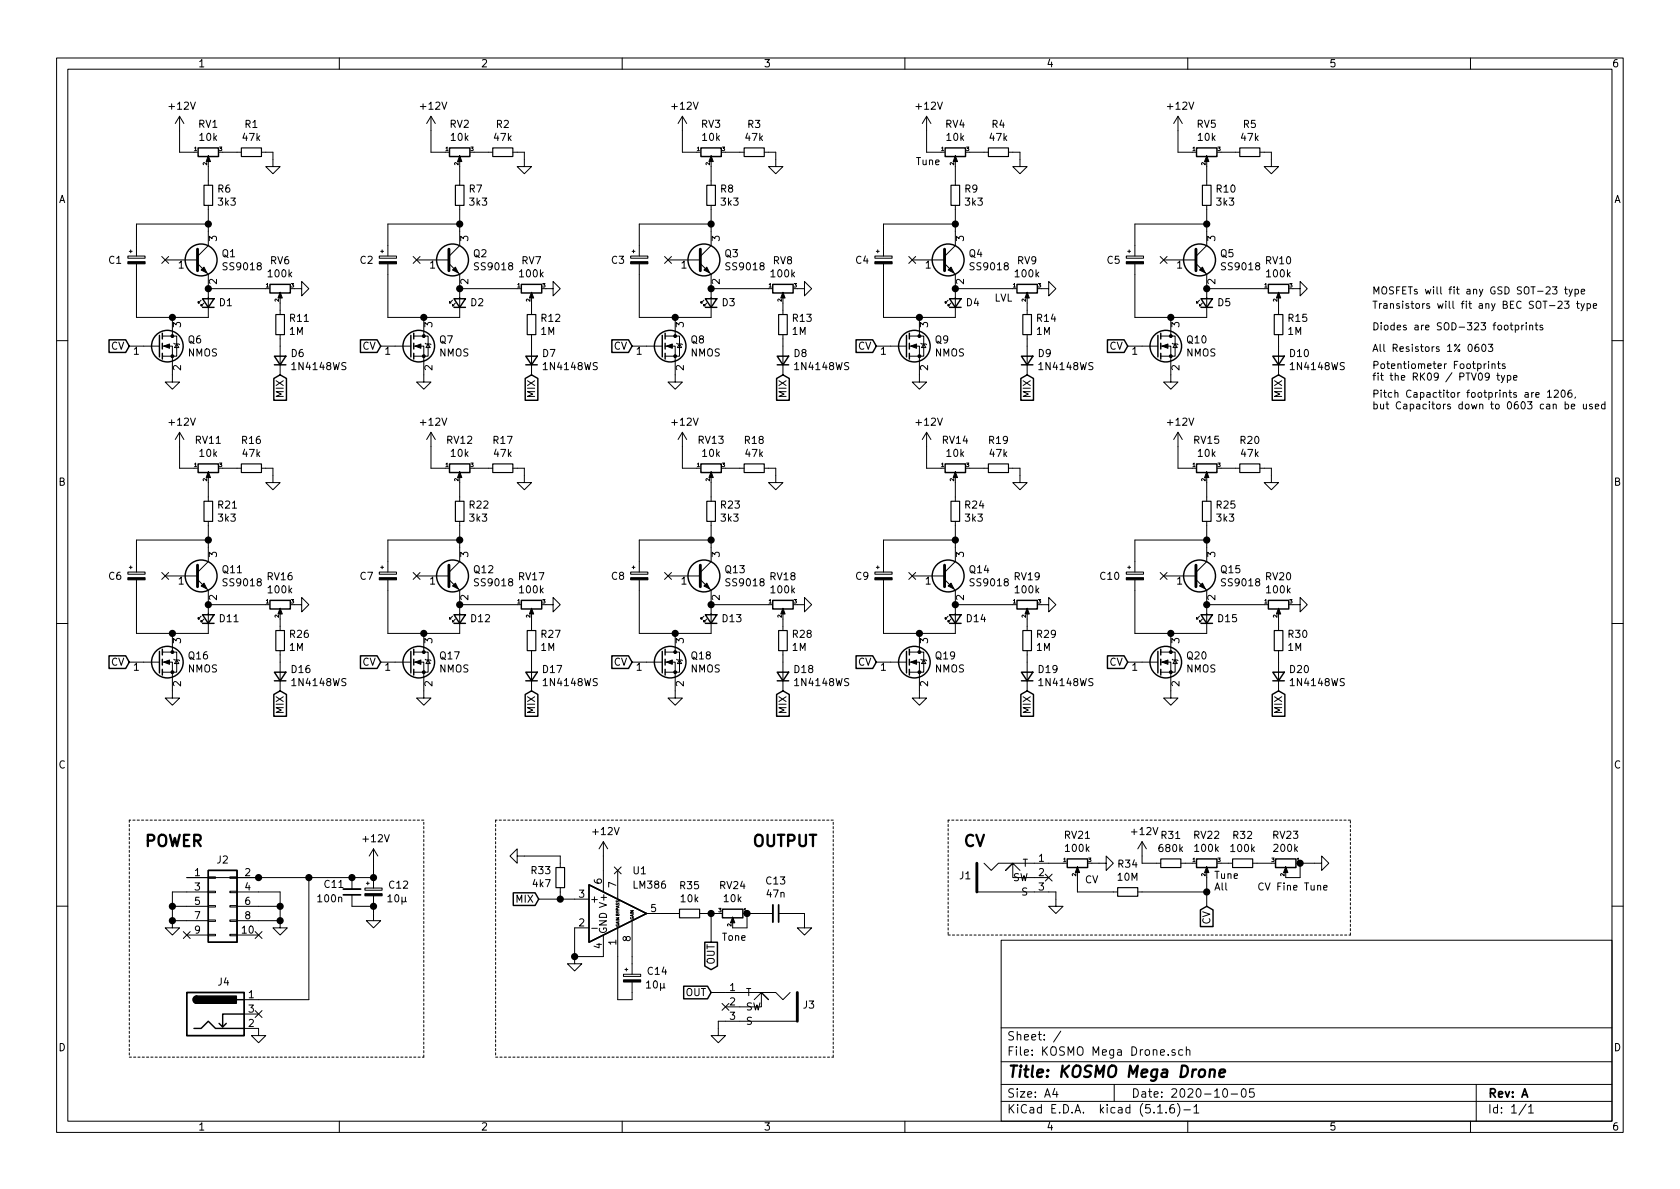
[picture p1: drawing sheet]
<svg xmlns="http://www.w3.org/2000/svg" width="297mm" height="210mm" viewBox="0 0 297 210" stroke-linecap="round" stroke-linejoin="round" font-family="sans-serif">
<g fill="none" stroke="#000" stroke-width=".18">
<path d="M10 10.3h277v189.9h-277zM12 12.2h273v186.1h-273zM60 10.3v1.9M110 10.3v1.9M160 10.3v1.9M210 10.3v1.9M260 10.3v1.9M31.7 20.6v6.3h2.6M31.7 20.6l-.7 1.2M31.7 20.6l.8 1.2M36.8 29.5v3.3M36.8 36.3v7.1l-1.9 1.9"/>
<path d="M36.8 39.6h-12.7v5.7M39.4 26.9h3.3M46.2 26.9h2.1v2.6h1.2l-1.2 1.2-1.3-1.2h1.3M76.2 20.6v6.3h2.5M76.2 20.6l-.8 1.2M76.2 20.6l.8 1.2M81.3 39.6h-12.7v5.7M81.3 29.5v3.3M81.3 36.3v7.1l-1.9 1.9M83.8 26.9h3.3M90.7 26.9h2v2.6h1.3l-1.3 1.2-1.3-1.2h1.3M120.6 20.6v6.3h2.6"/>
<path d="M120.6 20.6l-.7 1.2M120.6 20.6l.8 1.2M125.7 29.5v3.3M125.7 36.3v7.1l-1.9 1.9M125.7 39.6h-12.7v5.7M128.3 26.9h3.3M135.1 26.9h2.1v2.6h1.2l-1.2 1.2-1.3-1.2h1.3M163.8 20.6v6.3h2.6M163.8 20.6l-.7 1.2M163.8 20.6l.8 1.2M168.9 29.5v3.3M168.9 36.3v7.1l-1.9 1.9"/>
<path d="M168.9 39.6h-12.7v5.7M171.4 26.9h3.4M178.3 26.9h2v2.6h1.3l-1.3 1.2-1.2-1.2h1.2M208.3 20.6v6.3h2.5M208.3 20.6l-.8 1.2M208.3 20.6l.7 1.2M213.4 29.5v3.3M213.4 36.3v7.1l-1.9 1.9M213.4 39.6h-12.7v5.7M215.9 26.9h3.3M222.8 26.9h2v2.6h1.3l-1.3 1.2-1.3-1.2h1.3M22.6 45.3h3.1v.4h-3.1z"/>
<path d="M22.9 44.4h.5M23.1 44.2v.5M28.6 45.4l1.2 1.2M28.7 59.4h2.5v3.6h-2.5M29.2 46h5.7M29.8 45.4l-1.2 1.2M30.5 56.1v3.3M34.9 46.6l1.9 1.9v7.6h-12.7v-9.4M35.6 53.1l-.5 .5v-.3v.3h.2M36.1 53.6l-.5 .5v-.3v.3h.2M36.8 51h10.2M49.5 53.6v2"/>
<path d="M49.5 59.2v7.1M52.1 51h1.2v-1.2l1.3 1.2-1.3 1.3v-1.3M67.1 45.3h3v.4h-3zM67.3 44.4h.5M67.6 44.2v.5M73.1 45.4l1.2 1.2M73.2 59.4h2.5v3.6h-2.5M73.7 46h5.7M74.3 45.4l-1.2 1.2M74.9 56.1v3.3M79.4 46.6l1.9 1.9v7.6h-12.7v-9.4M80 53.1l-.5 .5v-.3v.3h.3"/>
<path d="M80.5 53.6l-.5 .5v-.3v.3h.3M81.3 51h10.1M94 53.6v2M94 59.2v7.1M96.5 51h1.3v-1.2l1.3 1.2-1.3 1.3v-1.3M111.5 45.3h3.1v.4h-3.1zM111.8 44.4h.5M112 44.2v.5M117.5 45.4l1.2 1.2M117.6 59.4h2.5v3.6h-2.5M118.1 46h5.7M118.7 45.4l-1.2 1.2"/>
<path d="M119.4 56.1v3.3M123.8 46.6l1.9 1.9v7.6h-12.7v-9.4M124.5 53.1l-.5 .5v-.3v.3h.2M125 53.6l-.5 .5v-.3v.3h.2M125.7 51h10.2M138.4 53.6v2M138.4 59.2v7.1M141 51h1.2v-1.2l1.3 1.2-1.3 1.3v-1.3M154.7 45.3h3v.4h-3zM154.9 44.4h.5M155.2 44.2v.5M160.7 45.4l1.2 1.2"/>
<path d="M160.8 59.4h2.5v3.6h-2.5M161.3 46h5.7M161.9 45.4l-1.2 1.2M162.6 56.1v3.3M167 46.6l1.9 1.9v7.6h-12.7v-9.4M167.6 53.1l-.5 .5v-.3v.3h.3M168.1 53.6l-.5 .5v-.3v.3h.3M168.9 51h10.2M181.6 53.6v2M181.6 59.2v7.1M184.1 51h1.3v-1.2l1.3 1.2-1.3 1.3v-1.3M199.1 45.3h3.1v.4h-3.1z"/>
<path d="M199.4 44.4h.5M199.6 44.2v.5M205.1 45.4l1.2 1.2M205.2 59.4h2.6v3.6h-2.6M205.7 46h5.8M206.3 45.4l-1.2 1.2M207 56.1v3.3M211.5 46.6l1.9 1.9v7.6h-12.7v-9.4M212.1 53.1l-.5 .5v-.3v.3h.2M212.6 53.6l-.5 .5v-.3v.3h.2M213.4 51h10.1M226.1 53.6v2"/>
<path d="M226.1 59.2v7.1M228.6 51h1.3v-1.2l1.2 1.2-1.2 1.3v-1.3M267 57.5h.5M267.2 57.1v1.1l.3 .1M267.9 57.6l.4-.1 .2 .2-.1 .6h-.5M267.9 57.5v1.3M269.1 57.5v.8M269.4 57.5l-.3 .2M269.8 57.1v.1M269.8 57.5v.8M270.5 57.6l.1-.1 .3 .1 .1 .7M270.5 57.5v.8"/>
<path d="M271.4 57.5h.5M271.6 57.1v1.1l.3 .1M272.7 57.6l-.3-.1-.1 .2v.2l.4 .1v.3h-.4M274 54h.9M274.5 50.7h.8l-.4 .5 .3 .1v.6l-.1 .1-.6-.1M275.5 53.4l.4-.1 .2 .1 .1 .2-.1 .2-.7 .7h.8M276.6 53.3h.8l-.4 .4 .3 .2 .1 .4-.2 .2-.6-.1M276.6 51.1h.5M276.8 50.7v1.1l.3 .2M277.4 51.1l.3 .9M278 51.1l-.4 1.2-.2 .1M278.5 51.2l.4-.1 .2 .3-.1 .5h-.5"/>
<path d="M278.5 51.1v1.3M278.7 53.7h.5M278.9 53.3v1.1l.3 .1M279.5 53.7l.3 .8M279.6 51.6l.6-.1-.1-.3-.3-.1-.2 .2 .1 .6h.4M280.1 53.7l-.4 1.1-.2 .2M280.6 53.7h.4l.2 .2-.1 .6h-.5M280.6 53.7v1.3M281.7 54.1l.6-.1-.1-.3h-.3l-.2 .2 .1 .6h.4M10 60.2h2M22.9 61.2h5.3M28.7 61.2h1.8v6.4h1.2l-1.2 1.2-1.3-1.2h1.3"/>
<path d="M30.7 60.7l.2 .1h.7l.1 .2M31.2 60.8l.4 .7h-.7zM31.7 76.4v6.4h2.6M31.7 76.4l-.7 1.3M31.7 76.4l.8 1.3M67.3 61.2h5.3M73.2 61.2h1.7v6.4h1.3l-1.3 1.2-1.2-1.2h1.2M75.2 60.7l.1 .1h.8l.1 .2M75.7 60.8l.4 .7h-.8zM76.2 76.4v6.4h2.5M76.2 76.4l-.8 1.3M76.2 76.4l.8 1.3"/>
<path d="M111.8 61.2h5.3M117.6 61.2h1.8v6.4h1.2l-1.2 1.2-1.3-1.2h1.3M119.6 60.7l.2 .1h.7l.1 .2M120.1 60.8l.4 .7h-.7zM120.6 76.4v6.4h2.6M120.6 76.4l-.7 1.3M120.6 76.4l.8 1.3M154.9 61.2h5.4M160.8 61.2h1.8v6.4h1.2l-1.2 1.2-1.3-1.2h1.3M162.8 60.7l.1 .1h.8l.1 .2M163.3 60.8l.4 .7h-.8zM163.8 76.4v6.4h2.6"/>
<path d="M163.8 76.4l-.7 1.3M163.8 76.4l.8 1.3M199.4 61.2h5.3M205.2 61.2h1.8v6.4h1.3l-1.3 1.2-1.3-1.2h1.3M207.3 60.7l.1 .1h.8l.1 .2M207.8 60.8l.4 .7h-.8zM208.3 76.4v6.4h2.5M208.3 76.4l-.8 1.3M208.3 76.4l.7 1.3M261.4 60.9l-.4 .1a.87 .87 0 0 0 0 1.1l.4-.1v-.5l-.4-.1-.2 .2M262.1 61l.2-.1a.67 .67 0 0 1 .4 .6 .67 .67 0 0 1-.4 .6l-.3-.4zM262.8 64.3l-.4 .3"/>
<path d="M263.1 60.9h.8l-.4 .5 .4 .1v.4l-.2 .2-.6-.1M263.2 63.9v.1M263.2 64.3v.9M263.3 66.5l-.2 .2h-.4l-.1-.2 .1-.5h.4l.1 .1a.87 .87 0 0 1-.2 1.1h-.3M263.8 64.5l.2-.2 .3 .1v.8M263.8 64.3v.9M264.6 66.4h.5M264.8 64.3h.5M264.8 66v1.1l.3 .1M264.9 63.9v1.1l.4 .2M265.4 66.4l.3 .8M266 66.4l-.4 1.1-.2 .2"/>
<path d="M266.1 64.4l-.3-.1-.2 .2 .1 .2 .4 .1v.3h-.5M266.5 66.4h.4l.2 .2-.1 .6h-.5M266.5 66.4v1.3M267.6 66.8l.6-.1-.1-.3h-.3l-.2 .2 .1 .6h.4M271.6 69.8l.5-.1v-.2l-.4-.1-.1 .2v.6h.5M273.6 69.3l.4-.3v1.3M273.6 70.3h.7M274.8 69.1l.5-.1 .2 .3-.7 1h.7M276.1 69.1l.2-.1a.69 .69 0 0 1 .5 .6 .69 .69 0 0 1-.5 .7l-.2-.3-.1-.2zM276.7 71.5h.4l.2 .2-.1 .6h-.5M276.7 71v1.3M277.8 69h-.2a.79 .79 0 0 0-.1 1.3l.4-.2v-.5l-.4-.1-.3 .2"/>
<path d="M277.8 71.9l.6-.1v-.3h-.4l-.2 .1 .1 .7h.5M278.6 70.2l-.2 .2M280 71.5v.8h.3l.2-.1M280.5 71.5v.8M281.5 71.5h-.3l-.2 .1 .1 .2 .4 .2v.3h-.5M282.1 71.9l.6-.1-.1-.3h-.4l-.1 .1v.7h.5M283.8 71.5h-.4l-.2 .2 .1 .6h.5M283.8 71v1.3M285 60.2h2M36.8 85.3v3.3M36.8 92.2v7.1l-1.9 1.9M36.8 95.5h-12.7v5.7"/>
<path d="M39.4 82.8h3.3M46.2 82.8h2.1v2.5h1.2l-1.2 1.3-1.3-1.3h1.3M81.3 95.5h-12.7v5.7M81.3 85.3v3.3M81.3 92.2v7.1l-1.9 1.9M83.8 82.8h3.3M90.7 82.8h2v2.5h1.3l-1.3 1.3-1.3-1.3h1.3M125.7 92.2v7.1l-1.9 1.9M125.7 85.3v3.3M125.7 95.5h-12.7v5.7M128.3 82.8h3.3M135.1 82.8h2.1v2.5h1.2l-1.2 1.3-1.3-1.3h1.3"/>
<path d="M168.9 85.3v3.3M168.9 92.2v7.1l-1.9 1.9M168.9 95.5h-12.7v5.7M171.4 82.8h3.4M178.3 82.8h2v2.5h1.3l-1.3 1.3-1.2-1.3h1.2M213.4 92.2v7.1l-1.9 1.9M213.4 85.3v3.3M213.4 95.5h-12.7v5.7M215.9 82.8h3.3M222.8 82.8h2v2.5h1.3l-1.3 1.3-1.3-1.3h1.3M10 110.3h2M22.6 101.2h3.1v.3h-3.1z"/>
<path d="M22.9 117.1h5.3M22.9 100.3h.5M23.1 100.1v.5M28.6 101.2l1.2 1.3M28.7 117.1h1.8v6.3h1.2l-1.2 1.3-1.3-1.3h1.3M28.7 115.3h2.5v3.6h-2.5M29.2 101.8h5.7M29.8 101.2l-1.2 1.3M30.5 112v3.3M30.7 116.6l.2 .1h.7l.1 .1M31.2 116.7l.4 .6h-.7zM34.9 102.5l1.9 1.9v7.6h-12.7v-9.5"/>
<path d="M35.6 109l-.5 .5v-.3v.3h.2M36.1 109.5l-.5 .5v-.3v.3h.2M36.8 106.9h10.2M49.5 109.5v2M49.5 115.1v7.1M52.1 106.9h1.2v-1.2l1.3 1.2-1.3 1.3v-1.3M67.1 101.2h3v.3h-3zM67.3 117.1h5.3M67.3 100.3h.5M67.6 100.1v.5M73.1 101.2l1.2 1.3M73.2 117.1h1.7v6.3h1.3l-1.3 1.3-1.2-1.3h1.2"/>
<path d="M73.2 115.3h2.5v3.6h-2.5M73.7 101.8h5.7M74.3 101.2l-1.2 1.3M74.9 112v3.3M75.2 116.6l.1 .1h.8l.1 .1M75.7 116.7l.4 .6h-.8zM79.4 102.5l1.9 1.9v7.6h-12.7v-9.5M80 109l-.5 .5v-.3v.3h.3M80.5 109.5l-.5 .5v-.3v.3h.3M81.3 106.9h10.1M94 109.5v2M94 115.1v7.1"/>
<path d="M96.5 106.9h1.3v-1.2l1.3 1.2-1.3 1.3v-1.3M111.5 101.2h3.1v.3h-3.1zM111.8 117.1h5.3M111.8 100.3h.5M112 100.1v.5M117.5 101.2l1.2 1.3M117.6 117.1h1.8v6.3h1.2l-1.2 1.3-1.3-1.3h1.3M117.6 115.3h2.5v3.6h-2.5M118.1 101.8h5.7M118.7 101.2l-1.2 1.3M119.4 112v3.3M119.6 116.6l.2 .1h.7l.1 .1"/>
<path d="M120.1 116.7l.4 .6h-.7zM123.8 102.5l1.9 1.9v7.6h-12.7v-9.5M124.5 109l-.5 .5v-.3v.3h.2M125 109.5l-.5 .5v-.3v.3h.2M125.7 106.9h10.2M138.4 109.5v2M138.4 115.1v7.1M141 106.9h1.2v-1.2l1.3 1.2-1.3 1.3v-1.3M154.7 101.2h3v.3h-3zM154.9 117.1h5.4M154.9 100.3h.5M155.2 100.1v.5"/>
<path d="M160.7 101.2l1.2 1.3M160.8 117.1h1.8v6.3h1.2l-1.2 1.3-1.3-1.3h1.3M160.8 115.3h2.5v3.6h-2.5M161.3 101.8h5.7M161.9 101.2l-1.2 1.3M162.6 112v3.3M162.8 116.6l.1 .1h.8l.1 .1M163.3 116.7l.4 .6h-.8zM167 102.5l1.9 1.9v7.6h-12.7v-9.5M167.6 109l-.5 .5v-.3v.3h.3M168.1 109.5l-.5 .5v-.3v.3h.3M168.9 106.9h10.2"/>
<path d="M181.6 109.5v2M181.6 115.1v7.1M184.1 106.9h1.3v-1.2l1.3 1.2-1.3 1.3v-1.3M199.1 101.2h3.1v.3h-3.1zM199.4 117.1h5.3M199.4 100.3h.5M199.6 100.1v.5M205.1 101.2l1.2 1.3M205.2 117.1h1.8v6.3h1.3l-1.3 1.3-1.3-1.3h1.3M205.2 115.3h2.6v3.6h-2.6M205.7 101.8h5.8M206.3 101.2l-1.2 1.3"/>
<path d="M207 112v3.3M207.3 116.6l.1 .1h.8l.1 .1M207.8 116.7l.4 .6h-.8zM211.5 102.5l1.9 1.9v7.6h-12.7v-9.5M212.1 109l-.5 .5v-.3v.3h.2M212.6 109.5l-.5 .5v-.3v.3h.2M213.4 106.9h10.1M226.1 109.5v2M226.1 115.1v7.1M228.6 106.9h1.3v-1.2l1.2 1.2-1.2 1.3v-1.3M285 110.3h2M33 155.2h33"/>
<path d="M36.8 157.6h1.3v.3h-1.3zM36.8 155.1h1.3v.2h-1.3zM36.8 157.7h-6.3v5.1M40.6 157.6h1.3v.3h-1.3zM40.6 155.1h1.3v.2h-1.3zM41.9 157.7h7.6v5.1M54.6 155.2v21.6h-11.4M62.2 158.2v2.1h3.8M62.2 155.2v2M64.5 157h3.1v.4h-3.1zM64.8 156.2h.5M65 156v.5"/>
<path d="M66 158.4v4.4h1.3l-1.3 1.3-1.2-1.3h1.2M66 150.1l-.7 1.3M66 150.1v6.9M66 150.1l.8 1.3M91.4 151.4v-1.3l-1.2 1.3 1.2 1.2v-1.2h7.7v2M95.2 159h8.9M99.1 157v2M106.7 148.8v8.9M106.7 148.8l-.8 1.3M106.7 148.8l.7 1.3M108.6 153.3l1.2 1.2M109.2 153.9v5.1"/>
<path d="M109.8 153.3l-1.2 1.2M172.7 157.7h14v2.6h-1.3l1.3 1.2 1.3-1.2h-1.3M174 152.6l1.3 1.3 1.2-1.3h11.5M180.3 153.9l-1.2-1.3-1.3 1.3 1.3-1.3v2.6h6.3M184.8 154.6l1.2 1.2M186 154.6l-1.2 1.2M190.5 155.2v2.5h7.1M193 152.6h2.6v1.3l1.2-1.3-1.2-1.2v1.2M201.2 157.7h12.2M201.9 148.8v3.8h3.3M201.9 148.8l-.7 1.3M201.9 148.8l.8 1.3"/>
<path d="M208.8 152.6h2M213.4 155.2v5.1M215.9 152.6h2M221.5 152.6h3.3M233.7 152.6v-1.2l1.2 1.2-1.2 1.3v-1.3h-3.8v2.6h-2.6M234 157l.6-.1v-.3h-.4l-.2 .1 .1 .6h.5M10 160.2h2M30.5 162.8v1.3h1.2l-1.2 1.2-1.3-1.2h1.3M30.5 160.3h6.3M30.5 162.8h6.3M32.4 164.7l1.2 1.3M33 165.3h3.8"/>
<path d="M33.6 164.7l-1.2 1.3M36.8 165.2h1.3v.3h-1.3zM36.8 162.7h1.3v.2h-1.3zM36.8 160.1h1.3v.3h-1.3zM40.6 165.2h1.3v.3h-1.3zM40.6 162.7h1.3v.2h-1.3zM40.6 160.1h1.3v.3h-1.3zM41.9 165.3h3.8M41.9 160.3h7.6M41.9 162.8h7.6M43.2 179.3h2.5M45.1 178.7l1.2 1.2"/>
<path d="M45.1 164.7l1.2 1.3M46.3 178.7l-1.2 1.2M46.3 164.7l-1.2 1.3M49.5 162.8v1.3h1.3l-1.3 1.2-1.2-1.2h1.2M101.6 169.2v1.2h1.3l-1.3 1.3-1.3-1.3h1.3M104.1 164.1h-2.5v5.1M104.6 164.2h1M106.7 165.3v3.9h-5.1M109.2 164.1v12.7h2.6v-3.1M110.2 172.3h3.1v.4h-3.1zM110.5 171.4h.5M110.7 171.2v.5"/>
<path d="M111.8 162.8v9.5M114.3 161.5h5.8M123.7 161.5h3.3M125.7 175.5h11.5l1.2 1.3 1.3-1.3M125.7 161.5v5.1M127.7 177.4l1.2 1.3M128.9 177.4l-1.2 1.3M133.3 176.8l1.3-1.3 1.3 1.3-1.3-1.3v2.5h-6.3M136.7 161.5h-4.6v2.6h-2.6M137.7 161.5h4.5v2.6h1.3l-1.3 1.2-1.2-1.2h1.2M177 166.3h108v32h-108zM285 160.2h2"/>
<path d="M43.2 181.9h2.5v1.2h1.3l-1.3 1.3-1.3-1.3h1.3M60 198.3v1.9M110 198.3v1.9M141 180.6h-14v2.5h1.3l-1.3 1.3-1.3-1.3h1.3M160 198.3v1.9M177 194.8h108M177 191.8h108M177 187.8h108M177 181.8h108M186.5 192.5l-.4 1h1M186.8 193v1M187.6 182.3l-1.3 2"/>
<path d="M197 191.8v3M204.7 196.8h.8M206.2 196.7v.1M207.5 195.3a.59 .59 0 0 0-.7 .7v.5l.2 .2 .4 .1 .2-.1 .1-.5-.2-.2-.4-.1-.3 .3M207.7 185.7l-.3-.1-.2 .2 .1 .2 .4 .2v.3h-.5M208.2 195.1a1.71 1.71 0 0 1 0 2.3M209.1 185.7l-.4-.1-.3 .3 .1 .6 .2 .1 .4-.1M209.3 196.3h1.2M209.8 185.7l.2-.1 .3 .1 .1 .9M209.8 185.1v1.5M210 198.3v1.9M211.1 195.8l.4-.5v1.5"/>
<path d="M211.1 196.8h.9M216.3 192.7l.4-.2a.94 .94 0 0 1 0 1.5 .79 .79 0 0 1-.4-1.3zM217.7 193.5h1.1M219.6 192.7l.4-.2a.94 .94 0 0 1 0 1.5 .82 .82 0 0 1-.4-1.3zM221.7 192.5h-.7l-.1 .7 .2-.1 .5 .1 .2 .2-.1 .5-.2 .1-.6-.1M260 198.3v1.9M261 191.8v6.5M269.8 195.2l-1.2 2M270.3 195.8l.4-.5v1.5M270.3 196.8h.8"/>
</g>
<path d="M213.9 189.3a.52 .52 0 0 1 .9 .1l-.1 1M214 189.1l-.2 1.3M215.6 189.8l1-.2-.1-.4h-.7l-.2 1 .2 .2 .6-.1" fill="none" stroke="#000" stroke-width=".41"/>
<g fill="none" stroke="#000" stroke-width=".25">
<path d="M35 26.2h3.6v1.5h-3.6zM79.5 26.2h3.6v1.5h-3.6zM123.9 26.2h3.6v1.5h-3.6zM167.1 26.2h3.6v1.5h-3.6zM211.6 26.2h3.6v1.5h-3.6zM28.2 59.3v3.8M28.7 58.9v1M35.8 52.8h2l-1 1.6zM35.8 54.4h2M47.7 50.3h3.6v1.5h-3.6zM72.6 59.3v3.8M73.2 58.9v1"/>
<path d="M80.3 52.8h2l-1 1.6zM80.3 54.4h2M92.2 50.3h3.6v1.5h-3.6zM117.1 59.3v3.8M117.6 58.9v1M124.7 52.8h2l-1 1.6zM124.7 54.4h2M136.6 50.3h3.6v1.5h-3.6zM160.3 59.3v3.8M160.8 58.9v1M167.9 52.8h2l-1 1.6zM167.9 54.4h2"/>
<path d="M179.8 50.3h3.6v1.5h-3.6zM204.7 59.3v3.8M205.2 58.9v1M212.3 52.8h2.1l-1 1.6zM212.3 54.4h2.1M224.3 50.3h3.6v1.5h-3.6zM19.3 60.1h2.9l.7 1.1-.7 1.1h-2.9zM28.7 60.7v1M28.7 62.5v1M48.4 66.9l1.1-.6 1.1 .6v3.9h-2.2zM48.5 63h2l-1 1.5zM48.5 64.5h2"/>
<path d="M63.7 60.1h3l.6 1.1-.6 1.1h-3zM73.2 60.7v1M73.2 62.5v1M92.9 66.9l1.1-.6 1.1 .6v3.9h-2.2zM93 63h2l-1 1.5zM93 64.5h2M108.2 60.1h2.9l.7 1.1-.7 1.1h-2.9zM117.6 60.7v1M117.6 62.5v1M137.3 66.9l1.1-.6 1.1 .6v3.9h-2.2zM137.4 63h2l-1 1.5zM137.4 64.5h2"/>
<path d="M151.4 60.1h2.9l.6 1.1-.6 1.1h-2.9zM160.8 60.7v1M160.8 62.5v1M180.5 66.9l1.1-.6 1.1 .6v3.9h-2.2zM180.6 63h2l-1 1.5zM180.6 64.5h2M195.8 60.1h3l.6 1.1-.6 1.1h-3zM205.2 60.7v1M205.2 62.5v1M224.9 66.9l1.2-.6 1.1 .6v3.9h-2.3zM225 63h2.1l-1 1.5zM225 64.5h2.1"/>
<path d="M35 82h3.6v1.6h-3.6zM79.5 82h3.6v1.6h-3.6zM123.9 82h3.6v1.6h-3.6zM167.1 82h3.6v1.6h-3.6zM211.6 82h3.6v1.6h-3.6zM19.3 116h2.9l.7 1.1-.7 1.1h-2.9zM28.2 115.2v3.8M28.7 114.8v1M28.7 116.6v1M28.7 118.4v1M35.8 108.7h2l-1 1.5zM35.8 110.2h2"/>
<path d="M47.7 106.2h3.6v1.5h-3.6zM48.5 118.9h2l-1 1.5zM63.7 116h3l.6 1.1-.6 1.1h-3zM72.6 115.2v3.8M73.2 114.8v1M73.2 116.6v1M73.2 118.4v1M80.3 108.7h2l-1 1.5zM80.3 110.2h2M92.2 106.2h3.6v1.5h-3.6zM93 118.9h2l-1 1.5zM108.2 116h2.9l.7 1.1-.7 1.1h-2.9z"/>
<path d="M117.1 115.2v3.8M117.6 114.8v1M117.6 116.6v1M117.6 118.4v1M124.7 108.7h2l-1 1.5zM124.7 110.2h2M136.6 106.2h3.6v1.5h-3.6zM137.4 118.9h2l-1 1.5zM151.4 116h2.9l.6 1.1-.6 1.1h-2.9zM160.3 115.2v3.8M160.8 114.8v1M160.8 116.6v1"/>
<path d="M160.8 118.4v1M167.9 108.7h2l-1 1.5zM167.9 110.2h2M179.8 106.2h3.6v1.5h-3.6zM180.6 118.9h2l-1 1.5zM195.8 116h3l.6 1.1-.6 1.1h-3zM204.7 115.2v3.8M205.2 114.8v1M205.2 116.6v1M205.2 118.4v1M212.3 108.7h2.1l-1 1.5zM212.3 110.2h2.1"/>
<path d="M224.3 106.2h3.6v1.5h-3.6zM225 118.9h2.1l-1 1.5zM48.4 122.8l1.1-.6 1.1 .6v3.9h-2.2zM48.5 120.4h2M92.9 122.8l1.1-.6 1.1 .6v3.9h-2.2zM93 120.4h2M137.3 122.8l1.1-.6 1.1 .6v3.9h-2.2zM137.4 120.4h2M180.5 122.8l1.1-.6 1.1 .6v3.9h-2.2zM180.6 120.4h2M224.9 122.8l1.2-.6 1.1 .6v3.9h-2.3zM225 120.4h2.1"/>
<path d="M36.8 153.9h5.1v12.7h-5.1zM90.8 157.9h3.8l.6 1.1-.6 1.1h-3.8zM104.1 156.5l10.2 5-10.2 5.1zM188.7 151.9h3.6v1.5h-3.6zM211.6 151.9h3.6v1.5h-3.6zM225.5 151.9h3.6v1.5h-3.6zM33 175.5h10.2v7.6h-10.2zM34.8 176.1a.63 .63 0 0 0-.6 .7 .63 .63 0 0 0 .6 .6M41.9 176.8h1.3M43.2 179.3h-3.8v2.3l-.7-.6M120.9 174.4h4.2l.6 1.1-.6 1.1h-4.2zM124.6 166.6h2.2v4.2l-1.1 .7-1.1-.7z"/>
<path d="M127.7 160.8h3.6v1.5h-3.6zM212.2 160.9l1.2-.6 1.1 .6v2.9h-2.3zM34.3 181.9h1.3l1.2-1.3 1.3 1.3h5.1M40 181l-.6 .6"/>
<circle cx="35.6" cy="46" r="2.82"/>
<circle cx="80" cy="46" r="2.82"/>
<circle cx="124.5" cy="46" r="2.82"/>
<circle cx="167.6" cy="46" r="2.82"/>
<circle cx="212.1" cy="46" r="2.82"/>
<circle cx="29.6" cy="61.2" r="2.79"/>
<circle cx="74" cy="61.2" r="2.79"/>
<circle cx="118.5" cy="61.2" r="2.79"/>
<circle cx="161.7" cy="61.2" r="2.79"/>
<circle cx="206.1" cy="61.2" r="2.79"/>
<circle cx="29.6" cy="117.1" r="2.79"/>
<circle cx="35.6" cy="101.8" r="2.82"/>
<circle cx="74" cy="117.1" r="2.79"/>
<circle cx="80" cy="101.8" r="2.82"/>
<circle cx="118.5" cy="117.1" r="2.79"/>
<circle cx="124.5" cy="101.8" r="2.82"/>
<circle cx="161.7" cy="117.1" r="2.79"/>
<circle cx="167.6" cy="101.8" r="2.82"/>
<circle cx="206.1" cy="117.1" r="2.79"/>
<circle cx="212.1" cy="101.8" r="2.82"/>
</g>
<path d="M34.9 44.1v3.8M79.4 44.1v3.8M123.8 44.1v3.8M167 44.1v3.8M211.5 44.1v3.8M34.9 99.9v3.9M79.4 99.9v3.9M123.8 99.9v3.9M167 99.9v3.9M211.5 99.9v3.9M172.7 152.6v5.1M141 175.5v5.1" fill="none" stroke="#000" stroke-width=".51"/>
<g fill="#000" stroke="#000" stroke-width=".18">
<path d="M36.8 27.6l.4 1h-.8l.4-1v.2zM81.3 27.6l.4 1h-.8l.4-1v.2zM125.7 27.6l.4 1h-.8l.4-1v.2zM168.9 27.6l.4 1h-.8l.4-1v.2zM213.4 27.6l.3 1h-.7l.4-1v.2zM22.6 46.3h3.1v.4h-3.1zM35.6 47.7l.5-.5 .5 1.1zM49.5 51.7l.4 1h-.8l.4-1v.2zM67.1 46.3h3v.4h-3zM80 47.7l.5-.5 .5 1.1zM94 51.7l.4 1h-.8l.4-1v.2zM111.5 46.3h3.1v.4h-3.1z"/>
<path d="M125 47.2l.5 1.1-1-.6zM138.4 51.7l.4 1h-.8l.4-1v.2zM154.7 46.3h3v.4h-3zM167.6 47.7l.5-.5 .6 1.1zM181.6 51.7l.4 1h-.8l.4-1v.2zM199.1 46.3h3.1v.4h-3.1zM212.1 47.7l.5-.5 .5 1.1zM226.1 51.7l.3 1h-.7l.4-1v.2zM29 61.2l1-.4v.8zM73.4 61.2l1-.4v.8zM117.9 61.2l1-.4v.8zM161 61.2l1.1-.4v.8z"/>
<path d="M205.5 61.2l1-.4v.8zM36.8 83.4l.4 1h-.8l.4-1v.3zM81.3 83.4l.4 1h-.8l.4-1v.3zM125.7 83.4l.4 1h-.8l.4-1v.3zM168.9 83.4l.4 1h-.8l.4-1v.3zM213.4 83.4l.3 1h-.7l.4-1v.3zM22.6 102.2h3.1v.3h-3.1zM29 117.1l1-.4v.8zM35.6 103.6l.5-.5 .5 1zM49.5 107.6l.4 1h-.8l.4-1v.2zM67.1 102.2h3v.3h-3zM73.4 117.1l1-.4v.8z"/>
<path d="M80 103.6l.5-.5 .5 1zM94 107.6l.4 1h-.8l.4-1v.2zM111.5 102.2h3.1v.3h-3.1zM117.9 117.1l1-.4v.8zM124.5 103.6l.5-.5 .5 1zM138.4 107.6l.4 1h-.8l.4-1v.2zM154.7 102.2h3v.3h-3zM161 117.1l1.1-.4v.8zM167.6 103.6l.5-.5 .6 1zM181.6 107.6l.4 1h-.8l.4-1v.2zM199.1 102.2h3.1v.3h-3.1zM205.5 117.1l1-.4v.8z"/>
<path d="M212.1 103.6l.5-.5 .5 1zM226.1 107.6l.3 1h-.7l.4-1v.2zM64.5 158h3.1v.4h-3.1zM190.5 153.3l.4 1h-.8l.4-1v.2zM213.4 153.3l.3 1h-.7l.4-1v.2zM227.3 153.3l.4 1h-.8l.4-1v.2zM110.2 173.3h3.1v.4h-3.1zM129.5 162.2l.4 1h-.7l.3-1v.2z"/>
<circle cx="30.5" cy="59.4" r=".25"/>
<circle cx="74.9" cy="59.4" r=".25"/>
<circle cx="119.4" cy="59.4" r=".25"/>
<circle cx="162.6" cy="59.4" r=".25"/>
<circle cx="207" cy="59.4" r=".25"/>
<circle cx="30.5" cy="63" r=".25"/>
<circle cx="74.9" cy="63" r=".25"/>
<circle cx="119.4" cy="63" r=".25"/>
<circle cx="162.6" cy="63" r=".25"/>
<circle cx="207" cy="63" r=".25"/>
<circle cx="30.5" cy="118.9" r=".25"/>
<circle cx="30.5" cy="115.3" r=".25"/>
<circle cx="74.9" cy="115.3" r=".25"/>
<circle cx="74.9" cy="118.9" r=".25"/>
<circle cx="119.4" cy="115.3" r=".25"/>
<circle cx="119.4" cy="118.9" r=".25"/>
<circle cx="162.6" cy="115.3" r=".25"/>
<circle cx="162.6" cy="118.9" r=".25"/>
<circle cx="207" cy="115.3" r=".25"/>
<circle cx="207" cy="118.9" r=".25"/>
</g>
<g fill="none" stroke="#000" stroke-width=".2">
<path d="M36.1 32.8h1.5v3.5h-1.5zM42.7 26.2h3.5v1.5h-3.5zM80.5 32.8h1.5v3.5h-1.5zM87.1 26.2h3.6v1.5h-3.6zM125 32.8h1.5v3.5h-1.5zM131.6 26.2h3.5v1.5h-3.5zM168.1 32.8h1.6v3.5h-1.6zM174.8 26.2h3.5v1.5h-3.5zM212.6 32.8h1.5v3.5h-1.5zM219.2 26.2h3.6v1.5h-3.6zM48.8 55.6h1.5v3.6h-1.5zM93.2 55.6h1.5v3.6h-1.5z"/>
<path d="M137.7 55.6h1.5v3.6h-1.5zM180.8 55.6h1.6v3.6h-1.6zM225.3 55.6h1.5v3.6h-1.5zM36.1 88.6h1.5v3.6h-1.5zM42.7 82h3.5v1.6h-3.5zM80.5 88.6h1.5v3.6h-1.5zM87.1 82h3.6v1.6h-3.6zM125 88.6h1.5v3.6h-1.5zM131.6 82h3.5v1.6h-3.5zM168.1 88.6h1.6v3.6h-1.6zM174.8 82h3.5v1.6h-3.5zM212.6 88.6h1.5v3.6h-1.5z"/>
<path d="M219.2 82h3.6v1.6h-3.6zM48.8 111.5h1.5v3.6h-1.5zM93.2 111.5h1.5v3.6h-1.5zM137.7 111.5h1.5v3.6h-1.5zM180.8 111.5h1.6v3.6h-1.6zM225.3 111.5h1.5v3.6h-1.5zM98.3 153.4h1.5v3.6h-1.5zM197.6 157h3.6v1.5h-3.6zM205.2 151.9h3.6v1.5h-3.6zM217.9 151.9h3.6v1.5h-3.6zM120.1 160.8h3.6v1.5h-3.6z"/>
</g>
<g fill="#000" stroke="#000" stroke-width=".25">
<path d="M34.3 176.3l.5-.2v1.3a.64 .64 0 0 1-.6-.4 .64 .64 0 0 1 .1-.7zM34.8 176.1h7v1.3h-7z"/>
<circle cx="36.8" cy="39.6" r=".51"/>
<circle cx="81.3" cy="39.6" r=".51"/>
<circle cx="125.7" cy="39.6" r=".51"/>
<circle cx="168.9" cy="39.6" r=".51"/>
<circle cx="213.4" cy="39.6" r=".51"/>
<circle cx="30.5" cy="56.1" r=".51"/>
<circle cx="36.8" cy="51" r=".51"/>
<circle cx="74.9" cy="56.1" r=".51"/>
<circle cx="81.3" cy="51" r=".51"/>
<circle cx="119.4" cy="56.1" r=".51"/>
<circle cx="125.7" cy="51" r=".51"/>
<circle cx="162.6" cy="56.1" r=".51"/>
<circle cx="168.9" cy="51" r=".51"/>
<circle cx="207" cy="56.1" r=".51"/>
<circle cx="213.4" cy="51" r=".51"/>
<circle cx="36.8" cy="95.5" r=".51"/>
<circle cx="81.3" cy="95.5" r=".51"/>
<circle cx="125.7" cy="95.5" r=".51"/>
<circle cx="168.9" cy="95.5" r=".51"/>
<circle cx="213.4" cy="95.5" r=".51"/>
<circle cx="30.5" cy="112" r=".51"/>
<circle cx="36.8" cy="106.9" r=".51"/>
<circle cx="74.9" cy="112" r=".51"/>
<circle cx="81.3" cy="106.9" r=".51"/>
<circle cx="119.4" cy="112" r=".51"/>
<circle cx="125.7" cy="106.9" r=".51"/>
<circle cx="162.6" cy="112" r=".51"/>
<circle cx="168.9" cy="106.9" r=".51"/>
<circle cx="207" cy="112" r=".51"/>
<circle cx="213.4" cy="106.9" r=".51"/>
<circle cx="45.7" cy="155.2" r=".51"/>
<circle cx="54.6" cy="155.2" r=".51"/>
<circle cx="62.2" cy="155.2" r=".51"/>
<circle cx="66" cy="155.2" r=".51"/>
<circle cx="99.1" cy="159" r=".51"/>
<circle cx="213.4" cy="157.7" r=".51"/>
<circle cx="229.9" cy="152.6" r=".51"/>
<circle cx="30.5" cy="160.3" r=".51"/>
<circle cx="30.5" cy="162.8" r=".51"/>
<circle cx="49.5" cy="160.3" r=".51"/>
<circle cx="49.5" cy="162.8" r=".51"/>
<circle cx="66" cy="160.3" r=".51"/>
<circle cx="101.6" cy="169.2" r=".51"/>
<circle cx="125.7" cy="161.5" r=".51"/>
<circle cx="132.1" cy="161.5" r=".51"/>
</g>
<path d="M60.7 157.2h3.1M136.7 160v3.1" fill="none" stroke="#000" stroke-width=".33"/>
<path d="M60.7 158.2h3.1M137.7 160v3.1" fill="none" stroke="#000" stroke-width=".3"/>
<path d="M22.9 145v41.9M74.9 145h-52M87.6 145v41.9M147.3 145h-59.7M167.6 145v20.3M238.8 145h-71.2M167.6 165.3h71.2M238.8 165.3v-20.3M22.9 186.9h52M74.9 186.9v-41.9M87.6 186.9h59.7M147.3 186.9v-41.9" fill="none" stroke="#000" stroke-width=".18" stroke-dasharray=".4 .4"/>
<g font-size="2.8">
<text x="25.4" y="149.7">POWER</text>
<text x="133.3" y="149.7">OUTPUT</text>
<text x="170.2" y="149.7">CV</text>
<text x="178" y="190.5">Title: KOSMO Mega Drone</text>
</g>
<g font-size="2.1">
<text x="178" y="184">Sheet: /</text>
<text x="178" y="186.7">File: KOSMO Mega Drone.sch</text>
<text x="178" y="196.9">KiCad E.D.A. kicad (5.1.6)-1</text>
<text x="178" y="194.1">Size: A4</text>
<text x="200" y="194.1">Date: 2020-10-05</text>
<text x="263" y="194.1">Rev: A</text>
<text x="263" y="196.9">Id: 1/1</text>
</g>
<g font-size="1.8">
<text x="35" y="11.9">1</text>
<text x="85" y="11.9">2</text>
<text x="135" y="11.9">3</text>
<text x="185" y="11.9">4</text>
<text x="235" y="11.9">5</text>
<text x="285" y="11.9">6</text>
<text x="30" y="19.4">+12V</text>
<text x="35.1" y="22.6">RV1</text>
<text x="43.3" y="22.6">R1</text>
<text x="74.5" y="19.4">+12V</text>
<text x="79.6" y="22.6">RV2</text>
<text x="87.8" y="22.6">R2</text>
<text x="118.9" y="19.4">+12V</text>
<text x="124" y="22.6">RV3</text>
<text x="132.2" y="22.6">R3</text>
<text x="162.1" y="19.4">+12V</text>
<text x="167.2" y="22.6">RV4</text>
<text x="175.4" y="22.6">R4</text>
<text x="206.6" y="19.4">+12V</text>
<text x="211.7" y="22.6">RV5</text>
<text x="219.9" y="22.6">R5</text>
<text x="35.4" y="24.9">10k</text>
<text x="43" y="24.9">47k</text>
<text x="79.8" y="24.9">10k</text>
<text x="87.4" y="24.9">47k</text>
<text x="124.3" y="24.9">10k</text>
<text x="131.9" y="24.9">47k</text>
<text x="162.2" y="29.2">Tune</text>
<text x="167.4" y="24.9">10k</text>
<text x="175.1" y="24.9">47k</text>
<text x="211.9" y="24.9">10k</text>
<text x="219.5" y="24.9">47k</text>
<text x="10.4" y="35.9">A</text>
<text x="38.5" y="34.1">R6</text>
<text x="83" y="34.1">R7</text>
<text x="127.4" y="34.1">R8</text>
<text x="170.6" y="34.1">R9</text>
<text x="215.1" y="34.1">R10</text>
<text x="285.4" y="35.9">A</text>
<text x="38.7" y="36.4">3k3</text>
<text x="83.1" y="36.4">3k3</text>
<text x="127.6" y="36.4">3k3</text>
<text x="170.7" y="36.4">3k3</text>
<text x="215.2" y="36.4">3k3</text>
<text x="19.3" y="46.7">C1</text>
<text x="31.6" y="47.5">1</text>
<text x="38.4" y="42.6" transform="rotate(-90 38.4 42.6)">3</text>
<text x="39.3" y="45.5">Q1</text>
<text x="39.7" y="47.8">SS9018</text>
<text x="47.8" y="46.7">RV6</text>
<text x="63.7" y="46.7">C2</text>
<text x="76" y="47.5">1</text>
<text x="82.8" y="42.6" transform="rotate(-90 82.8 42.6)">3</text>
<text x="83.7" y="45.5">Q2</text>
<text x="84.1" y="47.8">SS9018</text>
<text x="92.3" y="46.7">RV7</text>
<text x="108.2" y="46.7">C3</text>
<text x="120.5" y="47.5">1</text>
<text x="127.3" y="42.6" transform="rotate(-90 127.3 42.6)">3</text>
<text x="128.2" y="45.5">Q3</text>
<text x="128.6" y="47.8">SS9018</text>
<text x="136.7" y="46.7">RV8</text>
<text x="151.3" y="46.7">C4</text>
<text x="163.7" y="47.5">1</text>
<text x="170.4" y="42.6" transform="rotate(-90 170.4 42.6)">3</text>
<text x="171.4" y="45.5">Q4</text>
<text x="171.8" y="47.8">SS9018</text>
<text x="179.9" y="46.7">RV9</text>
<text x="195.8" y="46.7">C5</text>
<text x="208.1" y="47.5">1</text>
<text x="214.9" y="42.6" transform="rotate(-90 214.9 42.6)">3</text>
<text x="215.8" y="45.5">Q5</text>
<text x="216.2" y="47.8">SS9018</text>
<text x="223.9" y="46.7">RV10</text>
<text x="38.4" y="50.3" transform="rotate(-90 38.4 50.3)">2</text>
<text x="47.5" y="49">100k</text>
<text x="82.8" y="50.3" transform="rotate(-90 82.8 50.3)">2</text>
<text x="92" y="49">100k</text>
<text x="127.3" y="50.3" transform="rotate(-90 127.3 50.3)">2</text>
<text x="136.4" y="49">100k</text>
<text x="170.4" y="50.3" transform="rotate(-90 170.4 50.3)">2</text>
<text x="175.7" y="53.3">LVL</text>
<text x="179.6" y="49">100k</text>
<text x="214.9" y="50.3" transform="rotate(-90 214.9 50.3)">2</text>
<text x="224.1" y="49">100k</text>
<text x="242.6" y="52.1">MOSFETs will fit any GSD SOT-23 type</text>
<text x="32" y="57.9" transform="rotate(-90 32 57.9)">3</text>
<text x="38.8" y="54.1">D1</text>
<text x="51.2" y="59.2">1M</text>
<text x="51.3" y="56.9">R11</text>
<text x="76.5" y="57.9" transform="rotate(-90 76.5 57.9)">3</text>
<text x="83.3" y="54.1">D2</text>
<text x="95.7" y="59.2">1M</text>
<text x="95.8" y="56.9">R12</text>
<text x="120.9" y="57.9" transform="rotate(-90 120.9 57.9)">3</text>
<text x="127.7" y="54.1">D3</text>
<text x="140.1" y="59.2">1M</text>
<text x="140.2" y="56.9">R13</text>
<text x="164.1" y="57.9" transform="rotate(-90 164.1 57.9)">3</text>
<text x="170.9" y="54.1">D4</text>
<text x="183.3" y="59.2">1M</text>
<text x="183.4" y="56.9">R14</text>
<text x="208.5" y="57.9" transform="rotate(-90 208.5 57.9)">3</text>
<text x="215.3" y="54.1">D5</text>
<text x="227.7" y="59.2">1M</text>
<text x="227.8" y="56.9">R15</text>
<text x="242.6" y="54.6">Transistors will fit any BEC SOT-23 type</text>
<text x="242.6" y="58.4">Diodes are SOD-323 footprints</text>
<text x="19.6" y="61.8">CV</text>
<text x="23.6" y="62.7">1</text>
<text x="32" y="65.5" transform="rotate(-90 32 65.5)">2</text>
<text x="33.2" y="63">NMOS</text>
<text x="33.3" y="60.7">Q6</text>
<text x="51.5" y="63.1">D6</text>
<text x="51.9" y="65.5">1N4148WS</text>
<text x="64.1" y="61.8">CV</text>
<text x="68.1" y="62.7">1</text>
<text x="76.5" y="65.5" transform="rotate(-90 76.5 65.5)">2</text>
<text x="77.7" y="63">NMOS</text>
<text x="77.7" y="60.7">Q7</text>
<text x="96" y="63.1">D7</text>
<text x="96.3" y="65.5">1N4148WS</text>
<text x="108.5" y="61.8">CV</text>
<text x="112.5" y="62.7">1</text>
<text x="120.9" y="65.5" transform="rotate(-90 120.9 65.5)">2</text>
<text x="122.1" y="63">NMOS</text>
<text x="122.2" y="60.7">Q8</text>
<text x="140.4" y="63.1">D8</text>
<text x="140.8" y="65.5">1N4148WS</text>
<text x="151.7" y="61.8">CV</text>
<text x="155.7" y="62.7">1</text>
<text x="164.1" y="65.5" transform="rotate(-90 164.1 65.5)">2</text>
<text x="165.3" y="63">NMOS</text>
<text x="165.4" y="60.7">Q9</text>
<text x="183.6" y="63.1">D9</text>
<text x="183.9" y="65.5">1N4148WS</text>
<text x="196.1" y="61.8">CV</text>
<text x="200.2" y="62.7">1</text>
<text x="208.5" y="65.5" transform="rotate(-90 208.5 65.5)">2</text>
<text x="209.8" y="63">NMOS</text>
<text x="209.9" y="60.7">Q10</text>
<text x="228.1" y="63.1">D10</text>
<text x="228.4" y="65.5">1N4148WS</text>
<text x="242.6" y="62.2">All Resistors 1% 0603</text>
<text x="242.6" y="65.2">Potentiometer Footprints</text>
<text x="50.2" y="70.2" transform="rotate(-90 50.2 70.2)">MIX</text>
<text x="94.6" y="70.2" transform="rotate(-90 94.6 70.2)">MIX</text>
<text x="139.1" y="70.2" transform="rotate(-90 139.1 70.2)">MIX</text>
<text x="182.2" y="70.2" transform="rotate(-90 182.2 70.2)">MIX</text>
<text x="226.7" y="70.2" transform="rotate(-90 226.7 70.2)">MIX</text>
<text x="242.6" y="70.3">Pitch Capactitor footprints are 1206,</text>
<text x="242.6" y="67.3">fit the RK09 / PTV09 type</text>
<text x="30" y="75.3">+12V</text>
<text x="74.5" y="75.3">+12V</text>
<text x="118.9" y="75.3">+12V</text>
<text x="162.1" y="75.3">+12V</text>
<text x="206.6" y="75.3">+12V</text>
<text x="242.6" y="72.4">but Capacitors down to 0603 can be used</text>
<text x="34.6" y="78.5">RV11</text>
<text x="35.4" y="80.8">10k</text>
<text x="42.8" y="78.5">R16</text>
<text x="43" y="80.8">47k</text>
<text x="79.1" y="78.5">RV12</text>
<text x="79.8" y="80.8">10k</text>
<text x="87.3" y="78.5">R17</text>
<text x="87.4" y="80.8">47k</text>
<text x="123.5" y="78.5">RV13</text>
<text x="124.3" y="80.8">10k</text>
<text x="131.7" y="78.5">R18</text>
<text x="131.9" y="80.8">47k</text>
<text x="166.7" y="78.5">RV14</text>
<text x="167.4" y="80.8">10k</text>
<text x="174.9" y="78.5">R19</text>
<text x="175.1" y="80.8">47k</text>
<text x="211.2" y="78.5">RV15</text>
<text x="211.9" y="80.8">10k</text>
<text x="219.4" y="78.5">R20</text>
<text x="219.5" y="80.8">47k</text>
<text x="10.4" y="85.9">B</text>
<text x="38.6" y="89.9">R21</text>
<text x="83.1" y="89.9">R22</text>
<text x="127.5" y="89.9">R23</text>
<text x="170.7" y="89.9">R24</text>
<text x="215.1" y="89.9">R25</text>
<text x="285.4" y="85.9">B</text>
<text x="38.7" y="92.2">3k3</text>
<text x="83.1" y="92.2">3k3</text>
<text x="127.6" y="92.2">3k3</text>
<text x="170.7" y="92.2">3k3</text>
<text x="215.2" y="92.2">3k3</text>
<text x="38.4" y="98.5" transform="rotate(-90 38.4 98.5)">3</text>
<text x="39.4" y="101.4">Q11</text>
<text x="82.8" y="98.5" transform="rotate(-90 82.8 98.5)">3</text>
<text x="83.8" y="101.4">Q12</text>
<text x="127.3" y="98.5" transform="rotate(-90 127.3 98.5)">3</text>
<text x="128.3" y="101.4">Q13</text>
<text x="170.4" y="98.5" transform="rotate(-90 170.4 98.5)">3</text>
<text x="171.5" y="101.4">Q14</text>
<text x="214.9" y="98.5" transform="rotate(-90 214.9 98.5)">3</text>
<text x="215.9" y="101.4">Q15</text>
<text x="19.3" y="102.5">C6</text>
<text x="31.6" y="103.4">1</text>
<text x="38.4" y="106.1" transform="rotate(-90 38.4 106.1)">2</text>
<text x="39.7" y="103.7">SS9018</text>
<text x="47.3" y="102.6">RV16</text>
<text x="47.5" y="104.9">100k</text>
<text x="63.7" y="102.5">C7</text>
<text x="76" y="103.4">1</text>
<text x="82.8" y="106.1" transform="rotate(-90 82.8 106.1)">2</text>
<text x="84.1" y="103.7">SS9018</text>
<text x="91.8" y="102.6">RV17</text>
<text x="92" y="104.9">100k</text>
<text x="108.2" y="102.5">C8</text>
<text x="120.5" y="103.4">1</text>
<text x="127.3" y="106.1" transform="rotate(-90 127.3 106.1)">2</text>
<text x="128.6" y="103.7">SS9018</text>
<text x="136.2" y="102.6">RV18</text>
<text x="136.4" y="104.9">100k</text>
<text x="151.3" y="102.5">C9</text>
<text x="163.7" y="103.4">1</text>
<text x="170.4" y="106.1" transform="rotate(-90 170.4 106.1)">2</text>
<text x="171.8" y="103.7">SS9018</text>
<text x="179.4" y="102.6">RV19</text>
<text x="179.6" y="104.9">100k</text>
<text x="194.6" y="102.5">C10</text>
<text x="208.1" y="103.4">1</text>
<text x="214.9" y="106.1" transform="rotate(-90 214.9 106.1)">2</text>
<text x="216.2" y="103.7">SS9018</text>
<text x="223.9" y="102.6">RV20</text>
<text x="224.1" y="104.9">100k</text>
<text x="32" y="113.8" transform="rotate(-90 32 113.8)">3</text>
<text x="38.9" y="110">D11</text>
<text x="51.3" y="112.8">R26</text>
<text x="76.5" y="113.8" transform="rotate(-90 76.5 113.8)">3</text>
<text x="83.3" y="110">D12</text>
<text x="95.8" y="112.8">R27</text>
<text x="120.9" y="113.8" transform="rotate(-90 120.9 113.8)">3</text>
<text x="127.8" y="110">D13</text>
<text x="140.2" y="112.8">R28</text>
<text x="164.1" y="113.8" transform="rotate(-90 164.1 113.8)">3</text>
<text x="171" y="110">D14</text>
<text x="183.4" y="112.8">R29</text>
<text x="208.5" y="113.8" transform="rotate(-90 208.5 113.8)">3</text>
<text x="215.4" y="110">D15</text>
<text x="227.8" y="112.8">R30</text>
<text x="19.6" y="117.7">CV</text>
<text x="23.6" y="118.6">1</text>
<text x="33.2" y="118.9">NMOS</text>
<text x="33.4" y="116.6">Q16</text>
<text x="51.2" y="115.1">1M</text>
<text x="51.6" y="119">D16</text>
<text x="64.1" y="117.7">CV</text>
<text x="68.1" y="118.6">1</text>
<text x="77.7" y="118.9">NMOS</text>
<text x="77.9" y="116.6">Q17</text>
<text x="95.7" y="115.1">1M</text>
<text x="96" y="119">D17</text>
<text x="108.5" y="117.7">CV</text>
<text x="112.5" y="118.6">1</text>
<text x="122.1" y="118.9">NMOS</text>
<text x="122.3" y="116.6">Q18</text>
<text x="140.1" y="115.1">1M</text>
<text x="140.5" y="119">D18</text>
<text x="151.7" y="117.7">CV</text>
<text x="155.7" y="118.6">1</text>
<text x="165.3" y="118.9">NMOS</text>
<text x="165.5" y="116.6">Q19</text>
<text x="183.3" y="115.1">1M</text>
<text x="183.7" y="119">D19</text>
<text x="196.1" y="117.7">CV</text>
<text x="200.2" y="118.6">1</text>
<text x="209.8" y="118.9">NMOS</text>
<text x="209.9" y="116.6">Q20</text>
<text x="227.7" y="115.1">1M</text>
<text x="228.1" y="119">D20</text>
<text x="32" y="121.4" transform="rotate(-90 32 121.4)">2</text>
<text x="51.9" y="121.3">1N4148WS</text>
<text x="76.5" y="121.4" transform="rotate(-90 76.5 121.4)">2</text>
<text x="96.3" y="121.3">1N4148WS</text>
<text x="120.9" y="121.4" transform="rotate(-90 120.9 121.4)">2</text>
<text x="140.8" y="121.3">1N4148WS</text>
<text x="164.1" y="121.4" transform="rotate(-90 164.1 121.4)">2</text>
<text x="183.9" y="121.3">1N4148WS</text>
<text x="208.5" y="121.4" transform="rotate(-90 208.5 121.4)">2</text>
<text x="228.4" y="121.3">1N4148WS</text>
<text x="50.2" y="126.1" transform="rotate(-90 50.2 126.1)">MIX</text>
<text x="94.6" y="126.1" transform="rotate(-90 94.6 126.1)">MIX</text>
<text x="139.1" y="126.1" transform="rotate(-90 139.1 126.1)">MIX</text>
<text x="182.2" y="126.1" transform="rotate(-90 182.2 126.1)">MIX</text>
<text x="226.7" y="126.1" transform="rotate(-90 226.7 126.1)">MIX</text>
<text x="10.4" y="135.9">C</text>
<text x="285.4" y="135.9">C</text>
<text x="64.3" y="148.9">+12V</text>
<text x="105" y="147.7">+12V</text>
<text x="188.3" y="148.3">RV21</text>
<text x="200.2" y="147.7">+12V</text>
<text x="205.4" y="148.4">R31</text>
<text x="211.2" y="148.3">RV22</text>
<text x="218.1" y="148.4">R32</text>
<text x="225.1" y="148.3">RV23</text>
<text x="34.4" y="154.9">1</text>
<text x="38.4" y="152.7">J2</text>
<text x="43.3" y="154.9">2</text>
<text x="94" y="154.6">R33</text>
<text x="112" y="154.6">U1</text>
<text x="169.7" y="155.5">J1</text>
<text x="179" y="155.8">SW</text>
<text x="180.8" y="153.3">T</text>
<text x="183.7" y="152.4">1</text>
<text x="183.7" y="154.9">2</text>
<text x="188.5" y="150.6">100k</text>
<text x="197.7" y="155.7">10M</text>
<text x="197.8" y="153.4">R34</text>
<text x="205.1" y="150.7">680k</text>
<text x="211.4" y="150.6">100k</text>
<text x="214.6" y="155.4">Tune</text>
<text x="217.8" y="150.7">100k</text>
<text x="225.4" y="150.6">200k</text>
<text x="34.4" y="157.5">3</text>
<text x="34.4" y="160">5</text>
<text x="43.3" y="157.5">4</text>
<text x="43.3" y="160">6</text>
<text x="56.3" y="159.6">100n</text>
<text x="57.4" y="157">C11</text>
<text x="68.7" y="159.6">10µ</text>
<text x="68.9" y="157.1">C12</text>
<text x="91.3" y="159.6">MIX</text>
<text x="94.3" y="156.9">4k7</text>
<text x="102.4" y="158.7">3</text>
<text x="104.3" y="159.6">+</text>
<text x="106.4" y="156.3" transform="rotate(-90 106.4 156.3)">6</text>
<text x="109" y="156.9" transform="rotate(-90 109 156.9)">7</text>
<text x="112.1" y="157.1">LM386</text>
<text x="115.1" y="161.3">5</text>
<text x="120.3" y="157.2">R35</text>
<text x="120.4" y="159.6">10k</text>
<text x="127.3" y="157.2">RV24</text>
<text x="128.1" y="159.5">10k</text>
<text x="135.5" y="156.4">C13</text>
<text x="135.6" y="158.7">47n</text>
<text x="180.7" y="158.4">S</text>
<text x="183.7" y="157.5">3</text>
<text x="191.8" y="156.2">CV</text>
<text x="214.6" y="157.5">All</text>
<text x="222.2" y="157.5">CV Fine Tune</text>
<text x="34.4" y="162.6">7</text>
<text x="34.4" y="165.1">9</text>
<text x="42.8" y="165.1">10</text>
<text x="43.3" y="162.6">8</text>
<text x="102.4" y="163.8">2</text>
<text x="106.4" y="167.7" transform="rotate(-90 106.4 167.7)">4</text>
<text x="107.3" y="165.2" transform="rotate(-90 107.3 165.2)">GND V+</text>
<text x="109" y="167.1" transform="rotate(-90 109 167.1)">1</text>
<text x="111.5" y="166.5" transform="rotate(-90 111.5 166.5)">8</text>
<text x="127.9" y="166.4">Tone</text>
<text x="214" y="163.5" transform="rotate(-90 214 163.5)">CV</text>
<text x="114.6" y="172.4">C14</text>
<text x="126.4" y="170.6" transform="rotate(-90 126.4 170.6)">OUT</text>
<text x="38.6" y="174.3">J4</text>
<text x="44" y="176.5">1</text>
<text x="44" y="179.1">3</text>
<text x="114.4" y="174.8">10µ</text>
<text x="121.2" y="176.1">OUT</text>
<text x="129.1" y="175.3">1</text>
<text x="129.1" y="177.8">2</text>
<text x="131.8" y="176.1">T</text>
<text x="131.8" y="178.7">SW</text>
<text x="142.1" y="178.4">J3</text>
<text x="10.4" y="185.9">D</text>
<text x="44" y="181.6">2</text>
<text x="129.1" y="180.3">3</text>
<text x="131.8" y="181.2">S</text>
<text x="285.4" y="185.9">D</text>
<text x="35" y="199.9">1</text>
<text x="85" y="199.9">2</text>
<text x="135" y="199.9">3</text>
<text x="185" y="199.9">4</text>
<text x="235" y="199.9">5</text>
<text x="285" y="199.9">6</text>
</g>
<g font-size=".9">
<text x="34.4" y="26.7">1</text>
<text x="36.6" y="29.2" transform="rotate(-90 36.6 29.2)">2</text>
<text x="38.8" y="26.7">3</text>
<text x="78.8" y="26.7">1</text>
<text x="81.1" y="29.2" transform="rotate(-90 81.1 29.2)">2</text>
<text x="83.3" y="26.7">3</text>
<text x="123.3" y="26.7">1</text>
<text x="125.5" y="29.2" transform="rotate(-90 125.5 29.2)">2</text>
<text x="127.7" y="26.7">3</text>
<text x="166.4" y="26.7">1</text>
<text x="168.7" y="29.2" transform="rotate(-90 168.7 29.2)">2</text>
<text x="170.9" y="26.7">3</text>
<text x="210.9" y="26.7">1</text>
<text x="213.1" y="29.2" transform="rotate(-90 213.1 29.2)">2</text>
<text x="215.3" y="26.7">3</text>
<text x="47.1" y="50.8">1</text>
<text x="49.3" y="53.3" transform="rotate(-90 49.3 53.3)">2</text>
<text x="51.5" y="50.8">3</text>
<text x="91.5" y="50.8">1</text>
<text x="93.8" y="53.3" transform="rotate(-90 93.8 53.3)">2</text>
<text x="96" y="50.8">3</text>
<text x="136" y="50.8">1</text>
<text x="138.2" y="53.3" transform="rotate(-90 138.2 53.3)">2</text>
<text x="140.4" y="50.8">3</text>
<text x="179.1" y="50.8">1</text>
<text x="181.4" y="53.3" transform="rotate(-90 181.4 53.3)">2</text>
<text x="183.6" y="50.8">3</text>
<text x="223.6" y="50.8">1</text>
<text x="225.8" y="53.3" transform="rotate(-90 225.8 53.3)">2</text>
<text x="228" y="50.8">3</text>
<text x="34.4" y="82.6">1</text>
<text x="38.8" y="82.6">3</text>
<text x="78.8" y="82.6">1</text>
<text x="83.3" y="82.6">3</text>
<text x="123.3" y="82.6">1</text>
<text x="127.7" y="82.6">3</text>
<text x="166.4" y="82.6">1</text>
<text x="170.9" y="82.6">3</text>
<text x="210.9" y="82.6">1</text>
<text x="215.3" y="82.6">3</text>
<text x="36.6" y="85.1" transform="rotate(-90 36.6 85.1)">2</text>
<text x="81.1" y="85.1" transform="rotate(-90 81.1 85.1)">2</text>
<text x="125.5" y="85.1" transform="rotate(-90 125.5 85.1)">2</text>
<text x="168.7" y="85.1" transform="rotate(-90 168.7 85.1)">2</text>
<text x="213.1" y="85.1" transform="rotate(-90 213.1 85.1)">2</text>
<text x="47.1" y="106.7">1</text>
<text x="51.5" y="106.7">3</text>
<text x="91.5" y="106.7">1</text>
<text x="96" y="106.7">3</text>
<text x="136" y="106.7">1</text>
<text x="140.4" y="106.7">3</text>
<text x="179.1" y="106.7">1</text>
<text x="183.6" y="106.7">3</text>
<text x="223.6" y="106.7">1</text>
<text x="228" y="106.7">3</text>
<text x="49.3" y="109.2" transform="rotate(-90 49.3 109.2)">2</text>
<text x="93.8" y="109.2" transform="rotate(-90 93.8 109.2)">2</text>
<text x="138.2" y="109.2" transform="rotate(-90 138.2 109.2)">2</text>
<text x="181.4" y="109.2" transform="rotate(-90 181.4 109.2)">2</text>
<text x="225.8" y="109.2" transform="rotate(-90 225.8 109.2)">2</text>
<text x="188" y="152.4">1</text>
<text x="190.3" y="154.9" transform="rotate(-90 190.3 154.9)">2</text>
<text x="192.5" y="152.4">3</text>
<text x="210.9" y="152.4">1</text>
<text x="213.1" y="154.9" transform="rotate(-90 213.1 154.9)">2</text>
<text x="215.3" y="152.4">3</text>
<text x="224.9" y="152.4">3</text>
<text x="227.1" y="154.9" transform="rotate(-90 227.1 154.9)">2</text>
<text x="229.3" y="152.4">1</text>
<text x="127.1" y="161.3">3</text>
<text x="131.5" y="161.3">1</text>
<text x="129.3" y="163.8" transform="rotate(-90 129.3 163.8)">2</text>
</g>
<g font-size=".7">
<text x="109.5" y="164" transform="rotate(-90 109.5 164)">GAIN BYPASS</text>
<text x="112" y="162.7" transform="rotate(-90 112 162.7)">GAIN</text>
</g>
</svg>
